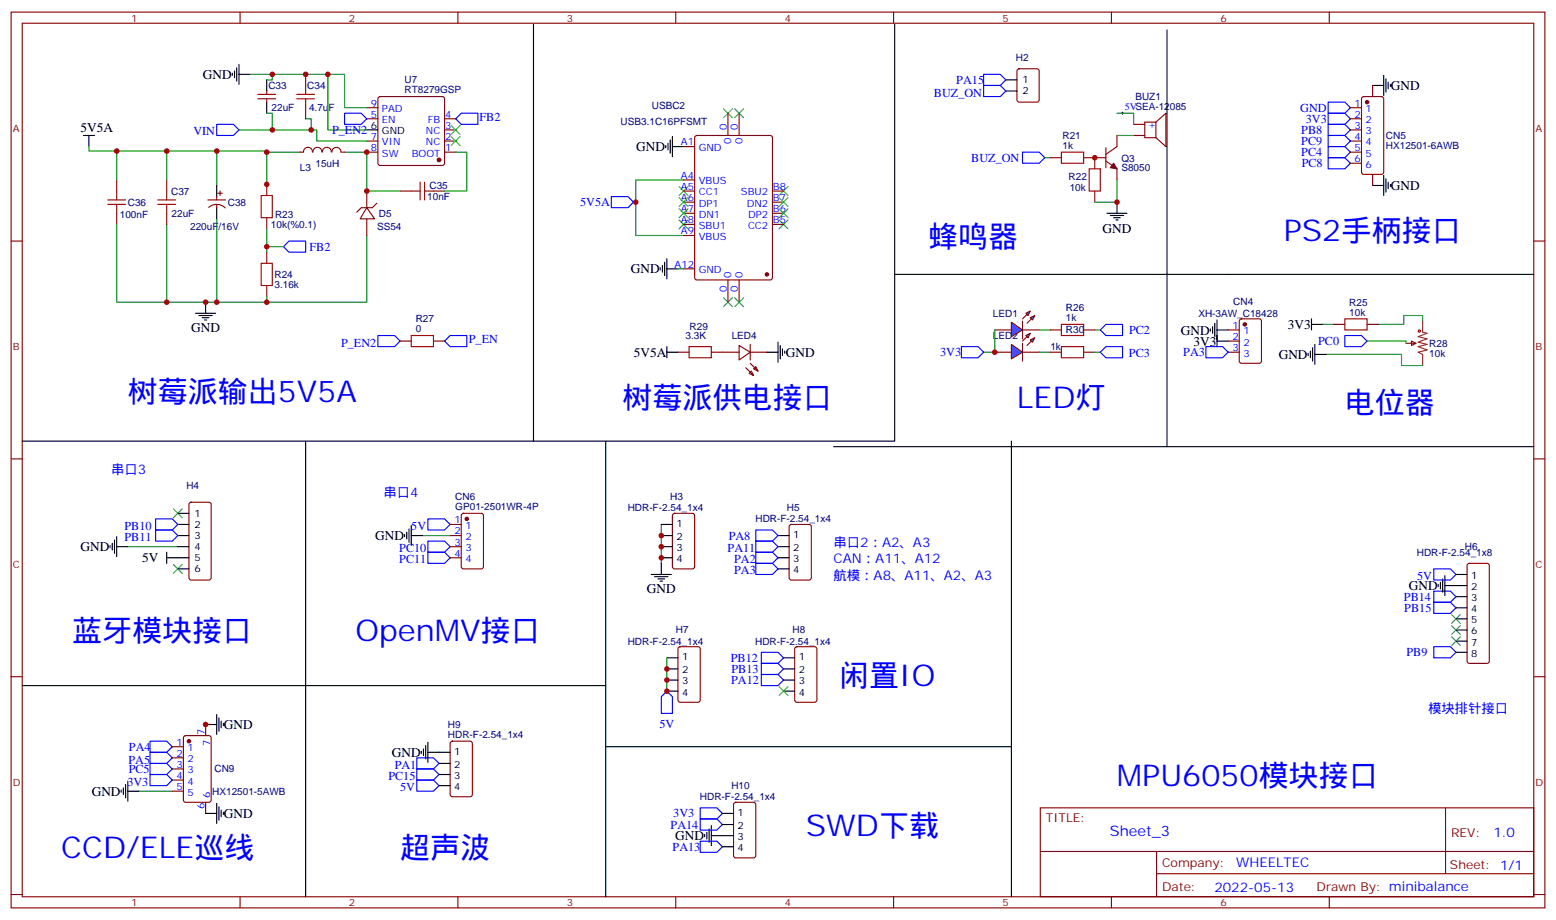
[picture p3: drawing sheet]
<svg xmlns="http://www.w3.org/2000/svg" width="494mm" height="292mm" viewBox="0 0 494 292" stroke-linecap="round" stroke-linejoin="round" font-family="sans-serif">
<g fill="none" stroke="#870000" stroke-width=".35">
<path d="M3.5 3.8h486.9v284.4h-486.9zM7.1 7.4h479.7v277.3h-479.7zM76.2 3.8v3.6M145.3 3.8v3.6M214.5 3.8v3.6M283.6 3.8v3.6M352.8 3.8v3.6M421.9 3.8v3.6M323 22l.5-.2h5.6l.7 .5v9.4l-.4 .7h-5.9l-.7-.4v-9.5zM3.5 76.5h3.6M486.8 76.5h3.6M3.5 145.7h3.6"/>
<path d="M486.8 145.7h3.6M3.5 214.8h3.6M486.8 214.8h3.6M330.2 256.4h156.6v28.3h-156.6zM458.8 256.5v20.8M330.2 270.3h156.5M367.1 277.3h119.6M367.1 270.3v14.1M3.5 284h3.6M76.2 284.7v3.5M145.3 284.7v3.5M214.5 284.7v3.5"/>
<path d="M283.6 284.7v3.5M352.8 284.7v3.5M421.9 284.7v3.5M486.8 284h3.6"/>
</g>
<path d="M312.2 27.1h5.3l1.8 1.8-1.8 1.8h-5.3zM312.2 23.6h5.3l1.8 1.8-1.8 1.7h-5.3z" fill="none" stroke="#00f" stroke-width=".35"/>
<path d="M319.3 25.4h3.5M319.3 28.9h3.5" fill="none" stroke="#000" stroke-width=".35"/>
<path d="M321 109.3l3.6 2.5-3.6 2.1z" fill="#09f" stroke="#870000" stroke-width=".35"/>
<path d="M324.6 109v5.6z" fill="#f00" stroke="#870000" stroke-width=".35"/>
<g fill="#870000" stroke="#870000" stroke-width=".35">
<path d="M324.6 108.3l1.4-1.4z"/>
<path d="M327.4 108.3l-1.4 1.4z"/>
</g>
<g fill="#09f" stroke="#870000" stroke-width=".35">
<path d="M325.6 106.5l1.4-.7-.7 1.4z"/>
<path d="M327 107.9l1.4-.7-.7 1.4z"/>
</g>
<path d="M315.7 111.8h5.3M324.6 111.8h5.2" fill="none" stroke="#870000" stroke-width=".35"/>
<path d="M321 102.3l3.6 2.4-3.6 2.2z" fill="#09f" stroke="#870000" stroke-width=".35"/>
<path d="M324.6 101.9v5.7z" fill="#f00" stroke="#870000" stroke-width=".35"/>
<g fill="#870000" stroke="#870000" stroke-width=".35">
<path d="M324.6 101.2l1.4-1.4z"/>
<path d="M326 102.6l1.4-1.4z"/>
</g>
<g fill="#09f" stroke="#870000" stroke-width=".35">
<path d="M325.6 99.4l1.4-.7-.7 1.5z"/>
<path d="M327 100.9l1.4-.7-.7 1.4z"/>
</g>
<g fill="none" stroke="#870000" stroke-width=".35">
<path d="M81.8 31.4h5.7M81.8 30h5.7M84.7 28.9v1.1M84.7 31.4v1M97 23.6v3.5M97 34.2v3.5M116.4 34.2h3.5M116.4 37.7h3.5M120.2 30.9l.4-.2h19.8l.5 .2 .2 .5v20.4l-.2 .5-.5 .2h-19.8l-.4-.2-.3-.5v-20.4zM141.1 37.7h3.5M231.1 35.9v7.1M234.6 35.9v7.1"/>
<path d="M359.8 39.5h3.6M366.9 38.8l3.2-2.9v10.6l-3.2-2.8M366.9 38.8v4.9M366.9 38.8h-3.5v4.9h3.5M428.6 34.2h3.6M428.6 37.7h3.6M432.4 30.9l.5-.2h5.6l.7 .4v23.5l-.5 .7-5.8 .1-.7-.5v-23.5zM435.7 27.1v3.6M37 57.1v3.5M52.9 57.1v3.5M84.7 58.5v3.6M95.2 48.3h1.1"/>
<path d="M96.3 48.3a1.41 1.41 0 0 1 1.5-1.5 1.41 1.41 0 0 1 1.4 1.5M99.3 48.3a1.41 1.41 0 0 1 1.4-1.5 1.41 1.41 0 0 1 1.5 1.5M102.3 48.3a1.41 1.41 0 0 1 1.4-1.5 1.41 1.41 0 0 1 1.4 1.5M105.4 48.3a1.41 1.41 0 0 1 1.4-1.5 1.41 1.41 0 0 1 1.4 1.5M108.3 48.3h1.1M116.4 44.8h3.5M116.4 48.3h3.5M141.1 41.2h3.5M141.1 44.8h3.5M141.1 48.3h3.5M217 46.5h3.5M217 57.1h3.5"/>
<path d="M220.7 43.2l.5-.2h23.3l.6 .4 .1 44.8-.5 .6-23.5 .1-.7-.5v-44.7zM333.4 50.1h3.5M344 50.1h7M347.5 50.1v3.5M351 51.1l3.5 2.5v3.5M351 46.9v6.3M354.5 43v3.5l-3.5 2.5M359.8 43h3.6M428.6 41.2h3.6M428.6 44.8h3.6M428.6 48.3h3.6M428.6 51.8h3.6"/>
<path d="M435.7 55.4v3.5M37 67.7v3.5M52.9 67.7v3.5M66 63.5h5.6M66.3 65.8a3.8 3.8 0 0 1 5.2 .2M68.8 62.4v1.1M68.8 64.9v1M69.1 61.3h1.5M69.8 60.6v1.5M84.7 69.1v3.5M116.4 65.9l2.5 3.6h-4.6zM116.4 60.6v5.3"/>
<path d="M116.4 69.5v5.3M119.6 64.5l-1.4 1.4h-3.5l-1.5 1.4M127 60.6h3.5M137.6 60.6h3.5M217 60.6h3.5M217 71.2h3.5M217 67.7h3.5M217 64.2h3.5M217 74.8h3.5M245.2 60.6h3.5M245.2 71.2h3.5M245.2 67.7h3.5"/>
<path d="M245.2 64.2h3.5M347.5 60.6v3.6M84.7 80v3.6M84.7 90.6v3.6M217 85.3h3.5M231.1 88.9v7M234.6 88.9v7M127 108.3h3.5M137.6 108.3h3.5M215.2 111.8h3.5M225.8 111.8h8.8M234.6 109.7l3.5 2.1-3.5 2.5z"/>
<path d="M236.7 116.7l2.5 2.5M237.8 118.5l.7-.7 .7 1.4zM238.1 111.8h5.3M238.1 115.3l2.5 2.5M238.1 109.3v5M239.2 117.1l.7-.7 .7 1.4zM315.7 104.7h5.3M324.6 104.7h5.2M333.4 104.7h3.5M333.4 111.8h3.5M344 104.7h3.5M344 111.8h3.5"/>
<path d="M389.8 104.7h3.5M389.8 111.8h3.5M389.8 108.3h3.5M393.6 101.4l.5-.2h5.6l.6 .4 .1 13-.5 .7h-5.8l-.7-.4-.1-13zM423.3 103h3.6M433.9 103h3.5M446.3 109h3.1M448 108.3l1.4 .7-1.4 .7zM60.2 159.6l.5-.2h5.6l.7 .5v23.5l-.4 .7h-5.9l-.7-.4v-23.6zM142.9 166.5h3.5M142.9 170h3.5M142.9 173.5h3.5"/>
<path d="M142.9 177.1h3.5M146.6 163.2l.5-.3h5.7l.6 .5 .1 16.5-.5 .6-5.9 .1-.6-.5-.1-16.4zM213.7 163.2l.4-.3h5.7l.6 .5 .1 16.5-.5 .6-5.9 .1-.6-.5-.1-16.4zM250.7 166.7l.5-.2h5.6l.7 .4v16.5l-.4 .7h-5.9l-.7-.4v-16.5zM465.9 179l.5-.2h5.6l.5 .2 .2 .5v30.4l-.2 .5-.5 .2h-5.6l-.5-.3-.2-.4v-30.4zM215.4 205.5l.5-.2h5.6l.7 .4v16.5l-.4 .7h-5.9l-.7-.4v-16.5zM252.5 205.5l.4-.2h5.7l.6 .4 .1 16.5-.5 .7h-5.9l-.6-.4-.1-16.5zM54.7 237h3.5M58.4 233.7l.5-.2h7.4l.7 .4v20.1l-.4 .6-7.7 .1-.6-.5-.1-20zM65.3 230v3.5M143.1 235.5l.5-.2h5.6l.7 .4v16.5l-.4 .7h-5.9l-.7-.5v-16.4zM54.7 240.6h3.5"/>
<path d="M54.7 244.1h3.5M54.7 247.6h3.5M54.7 251.1h3.5M65.3 254.7v3.5M233.1 254.9l.4-.2h5.7l.6 .4 .1 16.5-.5 .7h-5.9l-.6-.5-.1-16.4z"/>
</g>
<g fill="none" stroke="#00f" stroke-width=".35">
<path d="M68.8 39.5h5.3l1.7 1.7-1.7 1.8h-5.3zM109.4 35.9h5.3l1.7 1.8-1.7 1.8h-5.3zM144.6 37.7l1.8-1.8h5.3v3.6h-5.3zM421.6 39.5h5.3l1.7 1.7-1.7 1.8h-5.3zM421.6 35.9h5.3l1.7 1.8-1.7 1.8h-5.3zM421.6 32.4h5.3l1.7 1.8-1.7 1.7h-5.3zM324.6 48.3h5.2l1.8 1.8-1.8 1.7h-5.2zM421.6 50.1h5.3l1.7 1.7-1.7 1.8h-5.3zM421.6 46.5h5.3l1.7 1.8-1.7 1.8h-5.3zM421.6 43h5.3l1.7 1.8-1.7 1.7h-5.3zM90 78.3l1.7-1.8h5.3v3.5h-5.3zM194 62.4h5.3l1.8 1.8-1.8 1.7h-5.3z"/>
<path d="M119.9 106.5h5.3l1.8 1.8-1.8 1.7h-5.3zM141.1 108.3l1.8-1.8h5.3v3.5h-5.3zM305.2 110h5.2l1.8 1.8-1.8 1.8h-5.2zM349.2 104.7l1.8-1.7h5.3v3.5h-5.3zM351 110h5.3v3.6h-5.3l-1.8-1.8zM382.8 110h5.3l1.7 1.8-1.7 1.8h-5.3zM426.9 106.5h5.3l1.7 1.8-1.7 1.7h-5.3zM49.4 164.7h5.3l1.7 1.8-1.7 1.7h-5.3zM49.4 168.2h5.3l1.7 1.8-1.7 1.8h-5.3zM135.8 171.8h5.3l1.8 1.7-1.8 1.8h-5.3zM135.8 175.3h5.3l1.8 1.8-1.8 1.7h-5.3zM135.8 164.7h5.3l1.8 1.8-1.8 1.7h-5.3z"/>
<path d="M239.9 175.3h5.3l1.7 1.8-1.7 1.7h-5.3zM239.9 178.8h5.3l1.7 1.8-1.7 1.8h-5.3zM239.9 168.2h5.3l1.7 1.8-1.7 1.8h-5.3zM239.9 171.8h5.3l1.7 1.7-1.7 1.8h-5.3zM455.1 187.6h5.3l1.7 1.8-1.7 1.8h-5.3zM455.1 191.2h5.3l1.7 1.7-1.7 1.8h-5.3zM455.1 180.6h5.3l1.7 1.8-1.7 1.7h-5.3zM211.7 219.4l1.7 1.8v5.2h-3.5v-5.2zM241.7 210.6h5.2l1.8 1.7-1.8 1.8h-5.2zM241.7 207h5.2l1.8 1.8-1.8 1.8h-5.2zM241.7 214.1h5.2l1.8 1.8-1.8 1.7h-5.2zM455.1 205.3h5.3l1.7 1.7-1.7 1.8h-5.3z"/>
<path d="M47.6 238.8h5.3l1.8 1.8-1.8 1.7h-5.3zM47.6 235.3h5.3l1.8 1.7-1.8 1.8h-5.3zM47.6 242.3h5.3l1.8 1.8-1.8 1.8h-5.3zM47.6 245.9h5.3l1.8 1.7-1.8 1.8h-5.3zM132.3 240.6h5.3l1.7 1.7-1.7 1.8h-5.3zM132.3 244.1h5.3l1.7 1.8-1.7 1.7h-5.3zM132.3 247.6h5.3l1.7 1.8-1.7 1.7h-5.3zM222.2 256.4h5.3l1.8 1.8-1.8 1.8h-5.3zM222.2 260h5.3l1.8 1.7-1.8 1.8h-5.3zM222.2 267h5.3l1.8 1.8-1.8 1.7h-5.3z"/>
</g>
<g fill="none" stroke="#008700" stroke-width=".35">
<path d="M79.4 23.6h24.7v17.6h12.3M84.7 35.9h1.7v5.3M86.4 23.6v1.8h-1.7M97 37.7h1.8v3.5M104.1 23.6h5.3v10.6h7M354.5 35.9h5.3v3.6M28.2 46.5v1.4h24.7M37 47.9v9.2M68.8 47.9v11M75.8 41.2h24.7v3.6h15.9M84.7 48.3v-.4h-31.8v9.2M95.2 48.3h-10.5v10.6"/>
<path d="M109.4 48.3h7v12.3h10.6M144.6 48.3h3.6v12.3h-7.1M217 57.1h-15.2v17.7h15.2M331.6 50.1h1.8M354.5 57.1v7.1h-7M354.5 43h5.3M37 71.2v24.7h15.9M52.9 71.2v24.7h63.5v-21.1M68.8 69.5v26.4M84.7 72.6v5.7h5.3M84.7 78.3v1.7M201.1 64.2h.7"/>
<path d="M84.7 94.2v1.7M215.2 85.3h1.8M315.7 104.7v7.1h-3.5M329.8 111.8h3.6M329.8 104.7h3.6M347.5 111.8h1.7M347.5 104.7h1.7M419.8 103h3.5M420.9 112.5h24v3.5h6.7M433.9 108.3h12.4v.7M451.6 101.9v-1.7h-6v2.8h-8.2M40.6 173.5h15.8"/>
<path d="M134.1 170h8.8M209.9 166.5v12.3M211.7 208.8v10.6M44.1 251.1h10.6"/>
</g>
<g fill="none" stroke="#a10000" stroke-width=".35">
<path d="M94.2 31.4h5.6M94.2 30h5.6M97 27.1v2.9M97 31.4v2.8M133.3 57.8v5.7M134.8 57.8v5.7M336.9 48.3h7.1v3.5h-7.1zM345.7 53.6h3.5v7h-3.5zM34.2 64.9h5.7M34.2 63.5h5.7M37 60.6v2.9M37 64.9v2.8"/>
<path d="M50.1 64.9h5.6M50.1 63.5h5.6M52.9 60.6v2.9M52.9 64.9v2.8M82.9 62.1h3.5v7h-3.5zM130.5 60.6h2.8M134.8 60.6h2.8M82.9 83.6h3.5v7h-3.5zM130.5 106.5h7.1v3.5h-7.1zM218.7 110h7.1v3.6h-7.1zM336.9 110h7.1v3.6h-7.1zM336.9 103h7.1v3.5h-7.1z"/>
<path d="M426.9 101.2h7v3.5h-7z"/>
<circle cx="450.5" cy="105.1" r=".35"/>
</g>
<path d="M356 35.9h.7M356.3 35.6v.7" fill="none" stroke="#000" stroke-width=".32"/>
<g fill="#870000" stroke="#870000" stroke-width=".35">
<path d="M353.5 51.8l1 1.8-2.1-.4z"/>
<circle cx="433.9" cy="32.4" r=".53"/>
<circle cx="148.2" cy="164.7" r=".53"/>
<circle cx="139.3" cy="50.8" r=".53"/>
<circle cx="243.4" cy="87.1" r=".53"/>
<circle cx="395.1" cy="103" r=".53"/>
<circle cx="60" cy="235.3" r=".53"/>
</g>
<g fill="none" stroke="#000" stroke-width=".35">
<path d="M169.3 7.7v132.3h-162.2M284 7.7v132.3h-114.7M370.4 9.5v132.3h-105.8M73.7 23.2v.8M74.4 22.5v2.2M75.1 21.5v4.2M75.8 23.6h3.6M75.8 20.4v6.4M84.7 25.4v3.5M84.7 32.4v3.5M435.7 27.1h3.5M439.2 24v6.3"/>
<path d="M439.9 25v4.2M440.6 26.1v2.1M441.3 26.8v.7M26.5 43h3.5M28.2 43v3.5M68.8 58.9v3.5M116.4 41.2h3.5M211.3 46.2v.7M212 45.5v2.1M212.7 44.4v4.2M213.4 46.5h3.6M213.4 43.4v6.3"/>
<path d="M435.7 58.9h3.5M439.2 55.7v6.4M439.9 56.8v4.2M440.6 57.8v2.1M441.3 58.5v.7M68.8 65.9v3.6M351.4 67.7h6.3M352.4 68.4h4.3M353.5 69.1h2.1M354.2 69.8h.7M354.5 64.2v3.5M62.1 99.4h6.3"/>
<path d="M65.3 95.9v3.5M209.5 85v.7M210.3 84.3v2.1M211 83.2v4.3M211.7 82.2v6.3M211.7 85.3h3.5M284 87.1h202.8M63.1 100.2h4.3M64.2 100.9h2.1M64.9 101.6h.7M211.7 111.8h3.5M211.7 110v3.6"/>
<path d="M243.4 111.8h3.5M246.9 108.6v6.4M247.6 109.7v4.2M248.4 110.7v2.2M249.1 111.4v.7M384.2 104.4v.7M384.9 103.7v2.1M385.6 102.6v4.3M386.3 108.3h3.5M386.3 101.6v8.4M386.3 104.7h3.5M415.2 112.1v.8"/>
<path d="M415.9 111.4v2.2M416.3 103h3.5M416.3 101.2v3.5M416.6 110.4v4.2M417.3 112.5h3.6M417.3 109.3v6.4M97 140v144.7M192.3 140v144.7M321 140v144.7M370.4 141.8h116.4M34.9 173.2v.7M35.6 172.5v2.1"/>
<path d="M36.3 171.4v4.2M37 173.5h3.6M37 170.4v6.3M52.9 177.1h7.1M52.9 175.3v3.5M56.4 173.5h3.6M56.4 162.9h3.6M56.4 166.5h3.6M56.4 170h3.6M128.4 169.7v.7M129.1 168.9v2.2M129.8 167.9v4.2"/>
<path d="M130.5 170h3.6M130.5 166.8v6.4M209.9 177.1h3.5M209.9 173.5h3.5M209.9 166.5h3.5M209.9 170h3.5M209.9 178.8v3.6M246.9 177.1h3.6M246.9 173.5h3.6M246.9 170h3.6M56.4 180.6h3.6M206.7 182.4h6.4"/>
<path d="M207.8 183.1h4.2M208.8 183.8h2.2M209.5 184.5h.8M246.9 180.6h3.6M456.5 185.5v.7M457.2 184.8v2.1M457.9 183.8v4.2M458.6 185.9h7.1M458.6 182.7v6.4M462.1 182.4h3.6M462.1 189.4h3.6M462.1 192.9h3.6"/>
<path d="M462.1 196.5h3.6M462.1 200h3.6M7.1 217.6h185.2M211.7 208.8h3.5M211.7 212.3h3.5M211.7 215.9h3.5M211.7 219.4h3.5M248.7 208.8h3.5M248.7 212.3h3.5M248.7 215.9h3.5M248.7 219.4h3.5M462.1 203.5h3.6"/>
<path d="M462.1 207h3.6M65.3 230h3.5M68.8 226.8v6.4M69.5 227.9v4.2M70.2 228.9v2.1M70.9 229.6v.7M133.7 238.4v.7M134.4 237.7v2.2M135.1 236.7v4.2M135.8 238.8h7.1M135.8 235.6v6.4M192.3 237h128.7"/>
<path d="M38.5 250.8v.7M39.2 250.1v2.1M39.9 249v4.3M40.6 251.1h3.5M40.6 248v6.3M65.3 258.2h3.5M68.8 255v6.4M69.5 256.1v4.2M70.2 257.1v2.2M70.9 257.8v.8M139.3 242.3h3.6M139.3 245.9h3.6"/>
<path d="M139.3 249.4h3.6M229.3 258.2h3.5M223.7 264.9v.7M224.4 264.2v2.1M225.1 263.1v4.3M225.8 265.3h7M225.8 262.1v6.3M229.3 261.7h3.5M229.3 268.8h3.5"/>
</g>
<g fill="none" stroke="#3c3" stroke-width=".35">
<path d="M143.2 39.8l2.8 2.9M146 39.8l-2.8 2.9M229.7 34.5l2.8 2.9M232.5 34.5l-2.8 2.9M233.2 34.5l2.8 2.9M236 34.5l-2.8 2.9M143.2 43.4l2.8 2.8M146 43.4l-2.8 2.8M215.5 59.2l2.9 2.9M218.4 59.2l-2.9 2.9M247.3 59.2l2.8 2.9M250.1 59.2l-2.8 2.9"/>
<path d="M215.5 69.8l2.9 2.8M215.5 62.8l2.9 2.8M215.5 66.3l2.9 2.8M218.4 69.8l-2.9 2.8M218.4 62.8l-2.9 2.8M218.4 66.3l-2.9 2.8M247.3 69.8l2.8 2.8M247.3 62.8l2.8 2.8M247.3 66.3l2.8 2.8M250.1 69.8l-2.8 2.8M250.1 62.8l-2.8 2.8M250.1 66.3l-2.8 2.8"/>
<path d="M229.7 94.5l2.8 2.8M232.5 94.5l-2.8 2.8M233.2 94.5l2.8 2.8M236 94.5l-2.8 2.8M55 179.2l2.9 2.8M55 161.5l2.9 2.9M57.9 179.2l-2.9 2.8M57.9 161.5l-2.9 2.9M460.7 198.6l2.8 2.8M460.7 195.1l2.8 2.8M463.5 198.6l-2.8 2.8M463.5 195.1l-2.8 2.8"/>
<path d="M247.3 218l2.8 2.8M250.1 218l-2.8 2.8M460.7 202.1l2.8 2.8M463.5 202.1l-2.8 2.8"/>
</g>
<path d="M451.6 101.9v3.5l1.4 .4-2.9 1.1 2.9 .7-2.9 1 2.9 .7-2.9 .7 2.9 1.1-2.9 .7 1.5 .7v3.5" fill="none" stroke="#8c2424" stroke-width=".35"/>
<g fill="#c00">
<circle cx="315.7" cy="111.8" r=".88"/>
<circle cx="347.5" cy="50.1" r=".88"/>
<circle cx="354.5" cy="64.2" r=".88"/>
<circle cx="209.9" cy="173.5" r=".88"/>
<circle cx="209.9" cy="170" r=".88"/>
<circle cx="209.9" cy="177.1" r=".88"/>
<circle cx="116.4" cy="48.3" r=".88"/>
<circle cx="98.8" cy="41.2" r=".88"/>
<circle cx="86.4" cy="41.2" r=".88"/>
<circle cx="86.4" cy="23.6" r=".88"/>
<circle cx="84.7" cy="48.3" r=".88"/>
<circle cx="116.4" cy="60.6" r=".88"/>
<circle cx="84.7" cy="58.5" r=".88"/>
<circle cx="52.9" cy="47.9" r=".88"/>
<circle cx="37" cy="47.9" r=".88"/>
<circle cx="84.7" cy="78.3" r=".88"/>
<circle cx="68.8" cy="47.9" r=".88"/>
<circle cx="201.8" cy="64.2" r=".88"/>
<circle cx="65.3" cy="95.9" r=".88"/>
<circle cx="52.9" cy="95.9" r=".88"/>
<circle cx="84.7" cy="95.9" r=".88"/>
<circle cx="68.8" cy="95.9" r=".88"/>
<circle cx="211.7" cy="219.4" r=".88"/>
<circle cx="211.7" cy="212.3" r=".88"/>
<circle cx="211.7" cy="215.9" r=".88"/>
<circle cx="97" cy="23.6" r=".88"/>
<circle cx="104.1" cy="23.6" r=".88"/>
<circle cx="65.3" cy="230" r=".88"/>
</g>
<g font-size="9.5" fill="#00f">
<text x="407.5" y="76.5">PS2手柄接口</text>
<text x="294.6" y="78.3">蜂鸣器</text>
<text x="40.6" y="127.7">树莓派输出5V5A</text>
<text x="197.6" y="129.4">树莓派供电接口</text>
<text x="322.8" y="129.4">LED灯</text>
<text x="426.9" y="131.2">电位器</text>
<text x="22.9" y="203.5">蓝牙模块接口</text>
<text x="112.9" y="203.5">OpenMV接口</text>
<text x="266.3" y="217.6">闲置IO</text>
<text x="354.5" y="249.4">MPU6050模块接口</text>
<text x="255.8" y="265.3">SWD下载</text>
<text x="19.4" y="272.3">CCD/ELE巡线</text>
<text x="127" y="272.3">超声波</text>
</g>
<text font-size="4.6" fill="#00f" x="352.3" y="265.5">Sheet_3</text>
<g font-size="4.2">
<text x="64.4" y="25">GND</text>
<text x="441.5" y="28.6">GND</text>
<text x="25.6" y="41.9">5V5A</text>
<text x="202" y="48">GND</text>
<text x="441.5" y="60.3">GND</text>
<text x="349.9" y="73.8">GND</text>
<text x="200.2" y="86.8">GND</text>
<text x="60.7" y="105.5">GND</text>
<text x="374.8" y="106.2">GND</text>
<text x="408.8" y="104.4">3V3</text>
<text x="201.2" y="113.2">5V5A</text>
<text x="249.4" y="113.2">GND</text>
<text x="378.8" y="109.7">3V3</text>
<text x="405.9" y="113.9">GND</text>
<text x="119.1" y="171.4">GND</text>
<text x="25.6" y="174.9">GND</text>
<text x="45.2" y="178.5">5V</text>
<text x="205.3" y="188.3">GND</text>
<text x="447.2" y="187.3">GND</text>
<text x="71.1" y="231.4">GND</text>
<text x="124.4" y="240.2">GND</text>
<text x="29.1" y="252.6">GND</text>
<text x="71.1" y="259.6">GND</text>
<text x="214.3" y="266.7">GND</text>
</g>
<g font-size="4.2" fill="#00f">
<text x="35.3" y="150.6">串口3</text>
<text x="121.7" y="157.7">串口4</text>
<text x="264.6" y="173.5">串口2：A2、A3</text>
<text x="264.6" y="178.8">CAN：A11、A12</text>
<text x="264.6" y="184.1">航模：A8、A11、A2、A3</text>
<text x="453.3" y="226.4">模块排针接口</text>
<text x="474" y="265.7">1.0</text>
<text x="392.4" y="275.3">WHEELTEC</text>
<text x="385.5" y="283.1">2022-05-13</text>
</g>
<g font-size="3.9" fill="#00f">
<text x="303.5" y="26.6">PA15</text>
<text x="296.4" y="30.7">BUZ_ON</text>
<text x="412.7" y="35.5">GND</text>
<text x="152.2" y="38.5">FB2</text>
<text x="414.5" y="39">3V3</text>
<text x="61.4" y="43">VIN</text>
<text x="105.4" y="42.5">P_EN2</text>
<text x="413" y="42.5">PB8</text>
<text x="413" y="46.1">PC9</text>
<text x="308.3" y="51.3">BUZ_ON</text>
<text x="413" y="49.6">PC4</text>
<text x="413.2" y="53.1">PC8</text>
<text x="184.1" y="65.5">5V5A</text>
<text x="98.2" y="79.5">FB2</text>
<text x="358.4" y="106">PC2</text>
<text x="108.2" y="110">P_EN2</text>
<text x="148.8" y="109">P_EN</text>
<text x="298.4" y="113">3V3</text>
<text x="358.4" y="113.2">PC3</text>
<text x="375.6" y="113">PA3</text>
<text x="418.4" y="109.6">PC0</text>
<text x="39.5" y="168.2">PB10</text>
<text x="39.5" y="171.8">PB11</text>
<text x="130.6" y="168.2">5V</text>
<text x="231.3" y="171.3">PA8</text>
<text x="126.7" y="175.3">PC10</text>
<text x="126.7" y="178.8">PC11</text>
<text x="230.9" y="175.3">PA11</text>
<text x="233" y="178.8">PA2</text>
<text x="233" y="182.4">PA3</text>
<text x="449.8" y="184.1">5V</text>
<text x="445.6" y="190.7">PB14</text>
<text x="445.7" y="194.2">PB15</text>
<text x="446.4" y="208.4">PB9</text>
<text x="232" y="210.1">PB12</text>
<text x="232.2" y="213.6">PB13</text>
<text x="232.1" y="217.2">PA12</text>
<text x="209.3" y="231.2">5V</text>
<text x="40.9" y="238.4">PA4</text>
<text x="40.8" y="242.4">PA5</text>
<text x="40.9" y="245.4">PC5</text>
<text x="125.3" y="244.1">PA1</text>
<text x="40.4" y="249.4">3V3</text>
<text x="123.3" y="247.5">PC15</text>
<text x="127" y="251.1">5V</text>
<text x="212.9" y="263">PA14</text>
<text x="213.7" y="259.4">3V3</text>
<text x="213.5" y="270.1">PA13</text>
</g>
<g font-size="3.9" fill="#800">
<text x="332" y="261">TITLE:</text>
<text x="460.6" y="265.7">REV:</text>
<text x="368.9" y="275.2">Company:</text>
<text x="460.2" y="275.8">Sheet: 1/1</text>
<text x="368.9" y="282.9">Date:</text>
<text x="417.9" y="283">Drawn By: minibalance</text>
</g>
<g font-size="3.2" fill="#800">
<text x="41.6" y="6.8">1</text>
<text x="110.8" y="6.8">2</text>
<text x="179.9" y="6.8">3</text>
<text x="249.1" y="6.8">4</text>
<text x="318.2" y="6.8">5</text>
<text x="387.3" y="6.8">6</text>
<text x="4.1" y="41.9">A</text>
<text x="487.4" y="41.9">A</text>
<text x="4.1" y="111.1">B</text>
<text x="487.4" y="111.1">B</text>
<text x="4.1" y="180.2">C</text>
<text x="487.4" y="180.2">C</text>
<text x="4.1" y="249.4">D</text>
<text x="487.4" y="249.4">D</text>
<text x="41.6" y="287.7">1</text>
<text x="110.8" y="287.7">2</text>
<text x="179.9" y="287.7">3</text>
<text x="249.1" y="287.7">4</text>
<text x="318.2" y="287.7">5</text>
<text x="387.3" y="287.7">6</text>
</g>
<g font-size="3.2" fill="#000080">
<text x="322.5" y="19.5">H2</text>
<text x="85.2" y="28.3">C33</text>
<text x="97.5" y="28.2">C34</text>
<text x="128.4" y="29.6">RT8279GSP</text>
<text x="128.4" y="26.4">U7</text>
<text x="86.2" y="35.3">22uF</text>
<text x="98.1" y="35.3">4.7uF</text>
<text x="206.9" y="34.6">USBC2</text>
<text x="360.4" y="31.7">BUZ1</text>
<text x="197" y="39.6">USB3.1C16PFSMT</text>
<text x="337.2" y="47.2">1k</text>
<text x="337.3" y="44.2">R21</text>
<text x="439.9" y="47.2">HX12501-6AWB</text>
<text x="439.9" y="44.1">CN5</text>
<text x="100.1" y="53">15uH</text>
<text x="356" y="51.3">Q3</text>
<text x="95.2" y="54.4">L3</text>
<text x="136.3" y="60">C35</text>
<text x="339.2" y="57.2">R22</text>
<text x="356" y="54.4">S8050</text>
<text x="40.6" y="65.3">C36</text>
<text x="54.3" y="61.8">C37</text>
<text x="72.3" y="65.3">C38</text>
<text x="135.6" y="63.5">10nF</text>
<text x="339.5" y="60.7">10k</text>
<text x="38" y="69.2">100nF</text>
<text x="54.5" y="68.8">22uF</text>
<text x="87.3" y="69.2">R23</text>
<text x="120.3" y="68.8">D5</text>
<text x="60.4" y="73.1">220uF/16V</text>
<text x="86" y="72.4">10k(%0.1)</text>
<text x="119.7" y="73">SS54</text>
<text x="87.1" y="88.3">R24</text>
<text x="87.1" y="91.4">3.16k</text>
<text x="315.2" y="100.6">LED1</text>
<text x="338.3" y="101.9">1k</text>
<text x="338.3" y="98.8">R26</text>
<text x="380.4" y="100.6">XH-3AW_C18428</text>
<text x="391.5" y="96.8">CN4</text>
<text x="428.3" y="100.2">10k</text>
<text x="428.3" y="97">R25</text>
<text x="132" y="105.4">0</text>
<text x="132" y="102.2">R27</text>
<text x="217.6" y="107.6">3.3K</text>
<text x="218.9" y="104.9">R29</text>
<text x="232.3" y="107.7">LED4</text>
<text x="315.2" y="107.6">LED2</text>
<text x="338.3" y="105.9">R30</text>
<text x="333.4" y="111.1">1k</text>
<text x="453.7" y="113.3">10k</text>
<text x="453.7" y="110.2">R28</text>
<text x="59.2" y="155.1">H4</text>
<text x="144.5" y="161.9">GP01-2501WR-4P</text>
<text x="144.5" y="158.7">CN6</text>
<text x="212.7" y="158.7">H3</text>
<text x="199.2" y="162.3">HDR-F-2.54_1x4</text>
<text x="239.8" y="165.8">HDR-F-2.54_1x4</text>
<text x="249.8" y="162.2">H5</text>
<text x="449.7" y="176.4">HDR-F-2.54_1x8</text>
<text x="465" y="174.5">H6</text>
<text x="214.5" y="201">H7</text>
<text x="251.5" y="201">H8</text>
<text x="199.2" y="204.6">HDR-F-2.54_1x4</text>
<text x="239.7" y="204.7">HDR-F-2.54_1x4</text>
<text x="142.2" y="231">H9</text>
<text x="142.2" y="234.2">HDR-F-2.54_1x4</text>
<text x="68.1" y="245.1">CN9</text>
<text x="232.1" y="250.4">H10</text>
<text x="67.4" y="252.3">HX12501-5AWB</text>
<text x="222.2" y="254.1">HDR-F-2.54_1x4</text>
</g>
<g font-size="3.2">
<text x="324.6" y="26.4">1</text>
<text x="324.6" y="30">2</text>
<text x="117.8" y="40.9">6</text>
<text x="121.2" y="42.7">GND</text>
<text x="61.7" y="164">1</text>
<text x="61.7" y="167.5">2</text>
<text x="214.7" y="167.2">1</text>
<text x="61.7" y="171.1">3</text>
<text x="214.7" y="171.4">2</text>
<text x="251.8" y="170.7">1</text>
<text x="61.7" y="174.6">4</text>
<text x="61.7" y="178.1">5</text>
<text x="214.7" y="174.9">3</text>
<text x="214.7" y="178.5">4</text>
<text x="251.8" y="174.9">2</text>
<text x="251.8" y="178.5">3</text>
<text x="61.7" y="181.6">6</text>
<text x="251.8" y="182">4</text>
<text x="467" y="183.8">1</text>
<text x="467" y="187.3">2</text>
<text x="467" y="190.8">3</text>
<text x="467" y="194.3">4</text>
<text x="467" y="197.9">5</text>
<text x="467" y="201.4">6</text>
<text x="216.5" y="209.5">1</text>
<text x="253.5" y="209.5">1</text>
<text x="467" y="204.9">7</text>
<text x="467" y="208.5">8</text>
<text x="216.5" y="213.7">2</text>
<text x="253.5" y="213.7">2</text>
<text x="216.5" y="217.3">3</text>
<text x="216.5" y="220.8">4</text>
<text x="253.5" y="217.3">3</text>
<text x="253.5" y="220.8">4</text>
<text x="144.2" y="239.5">1</text>
<text x="144.2" y="243.7">2</text>
<text x="144.2" y="247.3">3</text>
<text x="144.2" y="250.8">4</text>
<text x="234.1" y="258.9">1</text>
<text x="234.1" y="263.1">2</text>
<text x="234.1" y="266.7">3</text>
<text x="234.1" y="270.2">4</text>
</g>
<g font-size="3.2" fill="#00f">
<text x="117.8" y="33.8">9</text>
<text x="121.2" y="35.6">PAD</text>
<text x="357" y="35.1">5VSEA-12085</text>
<text x="430" y="33.8">1</text>
<text x="433.5" y="35.6">1</text>
<text x="117.8" y="37.4">5</text>
<text x="121.2" y="39.1">EN</text>
<text x="135.8" y="39.1">FB</text>
<text x="141.3" y="40.9">3</text>
<text x="141.3" y="37.4">4</text>
<text x="230.7" y="41.2" transform="rotate(-90 230.7 41.2)">0</text>
<text x="234.2" y="41.2" transform="rotate(-90 234.2 41.2)">0</text>
<text x="364.4" y="40.5">+</text>
<text x="430" y="37.4">2</text>
<text x="430" y="40.9">3</text>
<text x="433.5" y="39.1">2</text>
<text x="117.8" y="44.4">7</text>
<text x="117.8" y="47.9">8</text>
<text x="121.2" y="46.2">VIN</text>
<text x="135.2" y="46.2">NC</text>
<text x="135.2" y="42.7">NC</text>
<text x="141.3" y="47.9">1</text>
<text x="141.3" y="44.4">2</text>
<text x="216.1" y="46.2">A1</text>
<text x="221.8" y="47.9">GND</text>
<text x="232.1" y="45.7" transform="rotate(-90 232.1 45.7)">0</text>
<text x="235.7" y="45.7" transform="rotate(-90 235.7 45.7)">0</text>
<text x="430" y="44.4">4</text>
<text x="430" y="47.9">5</text>
<text x="433.5" y="42.7">3</text>
<text x="433.5" y="46.2">4</text>
<text x="121.2" y="49.7">SW</text>
<text x="130.7" y="49.7">BOOT</text>
<text x="430" y="51.5">6</text>
<text x="433.5" y="49.7">5</text>
<text x="433.5" y="53.2">6</text>
<text x="216.1" y="56.8">A4</text>
<text x="221.8" y="58.5">VBUS</text>
<text x="216.1" y="60.3">A5</text>
<text x="216.1" y="63.8">A6</text>
<text x="221.8" y="62.1">CC1</text>
<text x="221.8" y="65.6">DP1</text>
<text x="235.2" y="62.1">SBU2</text>
<text x="237" y="65.6">DN2</text>
<text x="245.4" y="63.8">B7</text>
<text x="245.4" y="60.3">B8</text>
<text x="216.1" y="67.3">A7</text>
<text x="216.1" y="70.9">A8</text>
<text x="221.8" y="69.1">DN1</text>
<text x="237.5" y="69.1">DP2</text>
<text x="245.4" y="70.9">B5</text>
<text x="245.4" y="67.3">B6</text>
<text x="216.1" y="74.4">A9</text>
<text x="221.8" y="72.6">SBU1</text>
<text x="221.8" y="76.2">VBUS</text>
<text x="237.4" y="72.6">CC2</text>
<text x="214.1" y="85">A12</text>
<text x="221.8" y="86.7">GND</text>
<text x="232.1" y="88.2" transform="rotate(-90 232.1 88.2)">0</text>
<text x="235.7" y="88.2" transform="rotate(-90 235.7 88.2)">0</text>
<text x="230.7" y="92.6" transform="rotate(-90 230.7 92.6)">0</text>
<text x="234.2" y="92.6" transform="rotate(-90 234.2 92.6)">0</text>
<text x="391.2" y="104.4">1</text>
<text x="391.2" y="107.9">2</text>
<text x="394.7" y="106.2">1</text>
<text x="391.2" y="111.4">3</text>
<text x="394.7" y="109.7">2</text>
<text x="394.7" y="113.2">3</text>
<text x="144.2" y="166.1">1</text>
<text x="147.7" y="167.9">1</text>
<text x="144.2" y="169.7">2</text>
<text x="144.2" y="173.2">3</text>
<text x="147.7" y="171.4">2</text>
<text x="144.2" y="176.7">4</text>
<text x="147.7" y="174.9">3</text>
<text x="147.7" y="178.5">4</text>
<text x="64.9" y="233.3" transform="rotate(-90 64.9 233.3)">7</text>
<text x="56" y="236.7">1</text>
<text x="59.5" y="238.4">1</text>
<text x="66.7" y="236.8" transform="rotate(-90 66.7 236.8)">7</text>
<text x="56" y="240.2">2</text>
<text x="56" y="243.7">3</text>
<text x="59.5" y="242">2</text>
<text x="59.5" y="245.5">3</text>
<text x="56" y="247.3">4</text>
<text x="56" y="250.8">5</text>
<text x="59.5" y="249">4</text>
<text x="59.5" y="252.6">5</text>
<text x="64.9" y="256.9" transform="rotate(-90 64.9 256.9)">6</text>
<text x="66.7" y="253.4" transform="rotate(-90 66.7 253.4)">6</text>
</g>
</svg>
